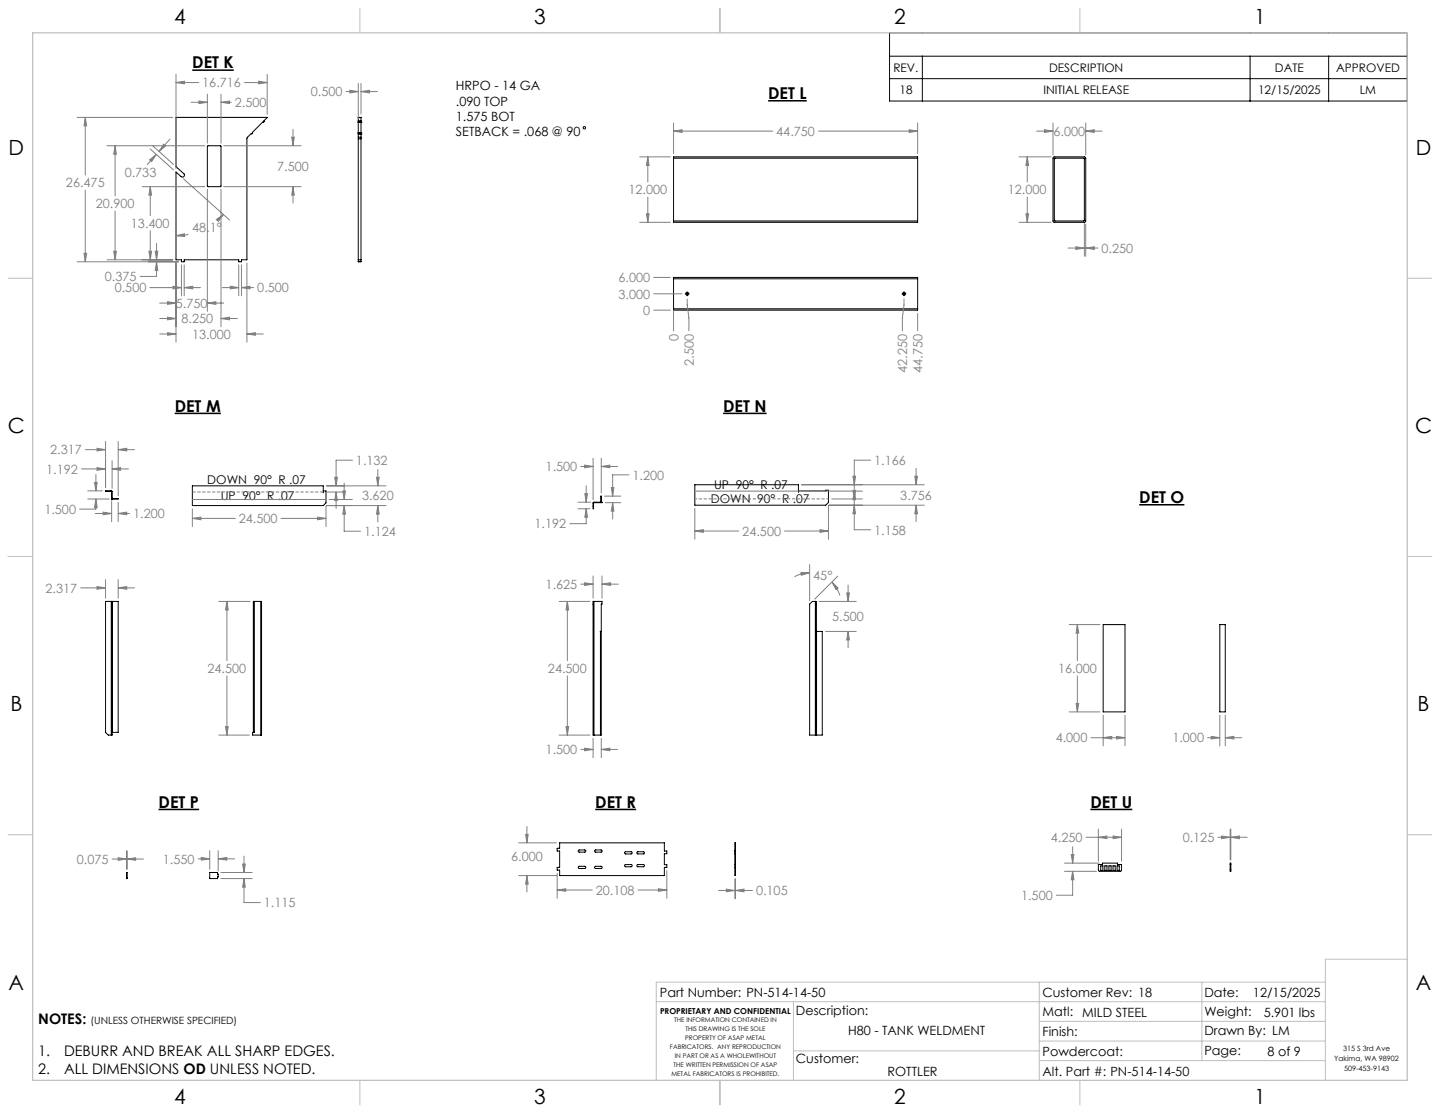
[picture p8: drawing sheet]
<svg xmlns="http://www.w3.org/2000/svg" width="559mm" height="432mm" viewBox="0 0 559 432" stroke-linecap="round" stroke-linejoin="round" font-family="sans-serif">
<g fill="none" stroke="#000" stroke-width=".39">
<path d="M345.2 12.7h200.9v26.5h-200.9zM345.2 21.8h200.9M345.2 30.5h200.9M357.9 21.8v17.4M485.1 21.8v17.4M515.6 21.8v17.4M68.3 45.5l35.4 .1-1.3 1.3 .1 .3-.3 .2-.2-.1-6.2 6.4v47.1h-2.1v.8h-1l-.1-.8h-21.1v.8h-1.1v-.8h-2.1v-34.1l2.3 2 .7-.2 .3-.4-.1-.6-3.2-2.8zM80.5 56.7h5.3v15.5l-.3 .2h-4.8l-.2-.2zM139 45.6h1.1M139 47.1v.1M139 47.4h.1M139 51.5v.1"/>
<path d="M139 51.9h.1M139 53.2v.6M139 47.4h1.1M139 51.9h1.1M139 46.9h1.1M139 45.6v1.5M139 47.2v4.3M139 51.6v1.6M139 53.8v47.7M139 47.2h1.1M139 47.1h1.1M139 51.4h1.1"/>
<path d="M139 51.6h1.1M139 51.5h1.1M139 53.2h1.1M139 53.8h1.1M140.1 47.1v.1M140.1 47.4h.1M140.1 51.5v.1M140.1 51.9h.1M140.1 53.2v.6M140.1 45.6v1.5M140.1 47.2v4.3M140.1 51.6v1.6"/>
<path d="M140.1 53.8v47.7M261.4 61.4v-.5h94.7v.5M261.4 61.4h94.7M261.4 61.4v24.3M356.1 61.4v24.3M408.8 61l12.1-.1 .4 .3v24.6l-.3 .4-11.9 .1-.4-.4zM409.2 61.5h11.6l-.1 24.2-11.5-.1zM261.4 85.7v.6h94.7v-.6M261.4 85.7h94.7M139 101.5h1.1M139 100.8h1.1M261.4 119.8v.5h94.7v-.5"/>
<path d="M261.4 108.2v-.6h94.7v.6M261.4 108.2v11.6M261.4 119.8h94.7M261.4 108.2h94.7M265.9 114h.3M266.5 114h.4M266.7 113.2v.4M266.7 113.8v.4M266.7 114.4v.4M267.1 114h.3M350 114h.4M350.6 114h.4"/>
<path d="M350.8 113.2v.4M350.8 113.8v.4M350.8 114.4v.4M351.2 114h.4M356.1 108.2v11.6M43.2 190.4l.3 .3M43.2 190.6l.1 .1M43.2 190.4v.2M43.2 190.4h-2.2l2.2 .2M43.3 190.7v3.2l.2-.3M43.3 190.7h.2M43.5 193.3l-.2 .1 .3 .2"/>
<path d="M43.5 193.3l.1 .2M43.5 190.7v2.6M43.6 193.5v.1M43.6 193.5h2.3l-2.3 .1M125.4 191.1h.1M125.5 190.5h1v4.6l-1.1 1h-50.8v-7.6h50.8v2.6M230.2 195.2v2.2l.1-2.2M230.2 195.2h.1M230.2 196.3h.1M230.5 194.8l-.3 .4M230.5 195l-.2 .2M230.5 194.8v.2"/>
<path d="M230.5 194.8h3.1l-3.1 .2M233.2 194.7l-.2 .1M233.2 194.7v-2.2l.1 2.2M233.2 194.7h.1M233.3 194.7v.1M309.8 190.9h.1M309.9 190.5h10.5v-.3h1.1v4.7l-1.1 1.1h-50.8v-7.9h40.2v2.8M43.2 233.3h.1M43.2 233.3h-2.2v50.8l1 1.1h1.2M43.2 233.3v51.9M43.3 233.3h.3M43.3 233.3v51.9"/>
<path d="M43.6 233.3h2.3v50.8h-2.3M43.6 233.3v50.8M98.5 233.3v50.8l.1-50.8M98.5 233.3h.1M98.5 233.3l-.2 50.8M98.6 233.3h2.6M101.2 233.3h.3v51.9h-.3M101.2 233.3v51.9M230.2 234.4h.1M230.3 233.3h.2M230.3 233.3v51.9M230.5 233.3h3.1v1.1h-.3v50.8h-.3"/>
<path d="M230.5 233.3v51.9M316.4 233.3h.1M316.4 233.3h-1.2l-1 1.1v50.8h2.2M316.4 233.3v51.9M316.5 233.3l.2 11.7M316.5 234.4h.2M316.5 233.3v51.9M232.9 245h.4h-.3v40.2M232.9 245h.1M316.5 245h.4M316.5 245h.1M316.5 245h.2"/>
<path d="M316.7 245h.1M316.9 245h2.2v40.2h-2.2M316.9 245v40.2M428.1 242.3h8.5v33.9h-8.5zM473.4 242.3h2.1v33.9h-2.1zM43.2 285.2h.1M43.6 284.1h-.3v1.1M98.7 284.2h-.7v1h3.2M98.7 284.1v.1M230.3 285.2h.2M230.5 285.2h2.5M316.4 285.2h.1"/>
<path d="M316.5 285.2h.4M81.4 338.5h3v.7h.3l-.3 1.7h-2.9zM217.2 327h40.6v3.2h1v1h-1v4.3h1v1h-1v3.2h-40.6v-2.1h-1v-1.1h1v-6.3h-1v-1.1h1zM224.6 329.8l2.4-.1 .3 .6-.3 .3h-2.4l-.2-.4zM224.6 336.2l2.4-.1 .3 .6-.3 .2h-2.4l-.2-.3zM230.9 329.8l2.4-.1 .4 .6-.3 .3h-2.4l-.3-.4zM230.9 336.2l2.4-.1 .4 .6-.3 .2h-2.4l-.3-.3zM242.5 335.6l2.5-.2 .3 .6-.3 .3h-2.3l-.3-.4zM242.5 330.6l2.5-.2 .3 .6-.3 .3h-2.3l-.3-.4zM247.2 335.6l2.6-.2 .3 .6-.3 .3h-2.3zM247.2 330.6l2.6-.2 .3 .6-.3 .3h-2.3l-.4-.4zM285.2 336.5h.2"/>
<path d="M285.2 330.2h.2M285.2 327h.2v12.7h-.2zM285.2 331.2h.2M285.2 335.5h.2M426.2 335.4h1.6v-.5h5.8v.5h1.6v2.2l-.4 .4h-8.1l-.5-.4zM427.1 335.9h.9v1.8h-.9zM428.7 335.9h.9v1.8h-.9zM430.3 335.9h.9v1.8h-.9zM431.9 335.9h.9v1.8h-.9zM433.5 335.9h.8v1.8h-.8zM477.4 337.5v.5h.2v-.5M477.4 335.4h.2"/>
<path d="M477.4 337.5v-2.6h.2v2.6M477.4 337.5h.2M49.1 340.7h.2M49.1 340.7v-2.2l.2 2.2"/>
<circle cx="226.8" cy="49.6" r=".47"/>
<circle cx="266.7" cy="114" r=".57"/>
<circle cx="350.8" cy="114" r=".57"/>
</g>
<path d="M74.6 27.2h16.1M298.1 39.1h15M67.8 160.4h17.9M280.6 160.4h16.9M442.1 195.8h17.5M61.5 314h15.8M231 314h15.9M423.1 314h16.3" fill="none" stroke="#000" stroke-width=".6"/>
<g fill="none" stroke="#808080" stroke-width=".39">
<path d="M68.3 32l3.3-.5v1zM68.3 28.9v36.6M68.3 32h8.8M74.1 39.7h6.4M77.2 39.2l3.3 .5-3.3 .5zM80.5 36.5v19M85.8 39.7l3.3-.5v1zM85.8 36.5v19M85.8 39.7h3.9M94.9 32h8.8M100.4 31.5l3.3 .5-3.3 .5zM103.7 28.9v15.4"/>
<path d="M134.3 35.5h4.7M135.7 35l3.3 .5-3.3 .6zM139 32.3v13.7M140.1 35.5l3.3-.5v1.1zM140.1 32.3v12M140.1 35.5h6.3M29.9 45.5h37.1M33.1 45.5l.5 3.3h-1zM33.1 45.5v22.4M41.5 56.6h38M44.7 56.6l.5 3.2h-1.1zM44.7 56.6v19.4"/>
<path d="M58.3 57.8l9 8.1M59.3 56.6l8 7.2M60.6 59.9l-3.5 3.9M63.5 56l.8 .6-2.6 2.1zM65.9 54l-4.2 4.7M86.8 56.6h30.1M113.2 53.2h1l-.5 3.4zM113.7 50.2v6.4M261.4 50.9l3.3-.6v1.1zM261.4 47.7v11.9M261.4 50.9h38.5M317.6 50.9h38.5"/>
<path d="M352.8 50.3l3.3 .6-3.3 .5zM356.1 47.7v11.9M402.3 50.9h6.3M405.3 50.3l3.3 .6-3.3 .5zM408.6 47.7v12.4M421.3 50.9l3.3-.6v1.1zM421.3 50.9h6.4M421.3 47.7v12.4M33.1 73.8v27.8M55.1 72.4h24.4M58.1 62l2.5-2.1-1.8 2.8zM58.3 72.4l.5 3.3h-1z"/>
<path d="M58.3 72.4v11.2M71.2 69.4l17.8 15.9M80.5 73.4v47.4M85.8 73.4v53.4M86.8 72.4h30.1M113.7 72.4l.5 3.3h-1zM113.7 72.4v6.4M248.2 60.9h11.9M251.4 60.9l.5 3.3h-1zM251.4 60.9v9.7M251.4 76.5v9.8M395.5 60.9h12.4"/>
<path d="M398.6 60.9l.5 3.3h-1zM398.6 60.9v9.7M398.6 76.5v9.8M32.6 98.3h1l-.5 3.3zM44.1 97.5h1.1l-.5 3.3zM44.7 81.9v18.9M57.8 97.5h1l-.5 3.3zM58.3 89.5v11.3M60.2 97.5h1l-.5 3.3zM60.7 94.4v6.4M68.3 91.4l3.3-.7v1zM73.2 90.9l-4.9 .5"/>
<path d="M84 85.2l2.7-2-2 2.7zM86.7 83.2l-2.2 2.2M248.2 86.3h11.9M250.9 82.9h1l-.5 3.4zM395.5 86.3h12.4M398.1 82.9h1l-.5 3.4zM414.4 96.2h6.4M417.5 95.7l3.3 .5-3.3 .6zM420.8 86.7v12.7M421.3 96.2l3.3-.5v1.1zM421.3 87v12.4M421.3 96.2h4.8"/>
<path d="M29.9 101.6h39.3M41.5 100.8h25.5M58.2 111.6h12.2M60.7 101.6l.5 3.3h-1zM60.7 101.6v5.6h-6.3M61.9 117.6h6.4M65 117.1l3.3 .5-3.3 .5zM67.1 111.1l3.3 .5-3.3 .5zM68.3 102.1v30.7M70.4 102.8v12M71.5 111.6l3.3-.5v1zM71.5 102.8v12"/>
<path d="M71.5 111.6h6.3M80.5 117.6l3.3-.5v1zM80.5 117.6h6.3M86.3 111.6h6.3M89.4 111.1l3.2 .5-3.2 .5zM92.6 102.8v12M93.7 111.6l3.3-.5v1zM93.7 111.6h4.8M93.7 102.8v12M95.8 102.1v30.7M253.7 114h10.9M253.7 107.6h6.4"/>
<path d="M266.7 116v2.3l.6 5v5M350.8 116v2.3l-.6 5v5M61.9 123.6h6.4M61.9 129.6h6.4M65 123l3.3 .6-3.3 .5zM65 129.1l3.3 .5-3.3 .5zM85.8 123.6l3.3-.6v1.1zM85.8 123.6h6.3M95.8 129.6l3.3-.5v1zM95.8 129.6h6.4M253.7 120.3h6.4M261.4 120.3v8"/>
<path d="M356.1 121.6v6.7M33.1 174.4h7.9M37.6 173.9l3.4 .5-3.4 .5zM41 171.3v17.9M43.5 178.8v10.7M45.9 174.4l3.3-.5v1zM45.9 171.3v21M45.9 174.4h6.3M136.8 178.5h-6.4v10M230.2 177.8v16.1M233.3 177.8v13.4M337.9 178.5h-6.4v27h6.4"/>
<path d="M31.6 181.9h9.4M34 190.4h5.7M34 193.6h8.4M36.7 187.1h1l-.5 3.3zM37 199.2h6.3M37.2 193.6l.5 3.3h-1zM37.2 193.6v3.9h-6.3M37.2 184.1v6.3M37.6 181.4l3.4 .5-3.4 .6zM40 198.7l3.3 .5-3.3 .5zM43.3 194.6v7.8M43.5 181.9l3.3-.5v1.1z"/>
<path d="M43.5 181.9h6.3M45.9 199.2l3.3-.5v1zM45.9 194.9v7.5M45.9 199.2h4.4M74.6 193.8h51.9M74.6 197.4v6.9M126.5 196.4v7.9M126.7 188.5h23.1M126.7 196.1h23.1M126.7 190.9h6.9M127.8 193.8h8.9M129.9 185.2h1l-.5 3.3z"/>
<path d="M130.4 190.9l.5 3.3h-1zM130.4 190.9v6.3M133 190.5h1.1l-.5 3.3zM133.6 196.1l.5 3.4h-1.1zM133.6 196.1v10h6.3M133.6 187.4v6.4M146.1 185.2h1l-.5 3.3zM146.6 196.1l.5 3.4h-1zM146.6 182.1v6.4M146.6 196.1v6.4M224.3 194.8h4.9M224.3 197.4h4.6"/>
<path d="M225.4 181h4.8M226.9 180.4l3.3 .6-3.3 .5zM226.9 191.5h1.1l-.5 3.3zM227.5 197.4l.5 3.3h-1.1zM227.5 197.4v5.8h-6.4M227.5 188.5v6.3M233.3 181l3.3-.6v1.1zM233.3 181h6.4M234.6 192.5h6.3M234.9 195h6M237.2 189.2h1l-.5 3.3zM237.7 195l.5 3.3h-1z"/>
<path d="M237.7 195v6.4M244.1 184.2h-6.4v8.3M269.6 197.3v11.9M269.6 190.5h40.2M311.1 188.1h47.6M311.1 190.5h23.6M321.5 196.2v13M321.7 196h37M322.8 193.6h11.9M331 190.3h1l-.5 3.3zM331 184.7h1l-.5 3.4zM331.5 196l.5 3.3h-1z"/>
<path d="M331.5 190.5l.5 3.4h-1zM355 184.7h1l-.5 3.4zM355.5 196l.5 3.3h-1zM355.5 181.7v6.4M355.5 196v6.4M74.6 201.1l3.4-.5v1zM74.6 201.1h16.7M109.1 201.1h17.4M123.2 200.6l3.3 .5-3.3 .5zM269.6 206l3.3-.5v1zM269.6 206h17.1M304.4 206h17.1"/>
<path d="M314.2 219v14.1M318.2 205.5l3.3 .5-3.3 .5zM31.3 228.1h9.7M37.6 227.6l3.4 .5-3.4 .5zM41 224.9v7.2M45.9 228.1l3.3-.5v1zM45.9 224.9v7.2M45.9 228.1h6.3M84.9 233.3h12.1M88.1 233.3l.4 3.3h-1zM88.1 233.3v23M217 233.3h11.9"/>
<path d="M220.2 233.3l.5 3.3h-1.1zM220.2 233.3v23M225.4 226.6h4.8M226.9 226.1l3.3 .5-3.3 .5zM230.2 223.4v8.7M233.6 226.6l3.3-.5v1zM233.6 223.4v8.7M233.6 226.6h6.4M310.8 222.1l3.4 .1-3.2 1zM314.2 222.2l-3.1 .4-2.8 1.2M317.8 233.3h14.5M322.8 225.8l2.4 2.3-.8 .6z"/>
<path d="M322.8 225.8l1.9 2.4 1.2 2.8M325 223.6l-8.8 8.8M328.6 230h1l-.5 3.3zM329.1 227v6.3M320.4 245h11.9M329.1 245l.5 3.3h-1zM329.1 245v6.3M414.9 242.3h11.9M418.1 242.3l.5 3.3h-1zM418.1 242.3v14M88.1 262.2v23M220.2 262.2v23"/>
<path d="M414.9 276.2h11.9M417.6 272.9h1l-.5 3.3zM418.1 262.2v14M428.1 277.5v11.9M436.6 277.5v11.9M473.4 277.5v11.9M475.5 277.5v11.9M84.9 285.2h11.9M87.5 281.9h1l-.4 3.3zM217 285.2h11.9M219.6 281.9h1.1l-.5 3.3zM225.4 290.8h4.8"/>
<path d="M226.9 290.3l3.3 .5-3.3 .5zM230.2 286.5v7.4M233.3 290.8l3.3-.5v1zM233.3 286.5v7.4M233.3 290.8h6.4M423.3 286.2h13.3M428.1 286.2l3.3-.5v1zM433.2 285.7l3.4 .5-3.4 .5zM468.6 286.2h4.8M470 285.7l3.4 .5-3.4 .5zM475.5 286.2l3.3-.5v1zM475.5 286.2h6.3"/>
<path d="M43.5 333.3h5.6M45.9 332.8l3.2 .5-3.2 .5zM49.1 330.1v7.1M49.3 333.3l3.3-.5v1zM49.3 330.1v7.1M49.3 333.3h6.4M76.9 333.2h4.5M78.1 332.7l3.3 .5-3.3 .5zM81.4 330v7.2M84.7 333.2l3.3-.5v1zM84.7 333.2h6.3M84.7 330v7.9"/>
<path d="M85.7 338.5h12.2M94.2 335.2h1l-.5 3.3zM94.7 332.1v6.4M201.3 339.7h14.6M201.3 327h14.6M204 323.7h1l-.5 3.3zM204.5 339.7l.5 3.3h-1zM204.5 320.6v6.4M204.5 339.7v6.3M216.2 338.8v9.7M258.8 337.8v10.7M413.1 334.9h13.4"/>
<path d="M413.1 338h12.4M415.7 331.5h1l-.5 3.4zM416.2 338l.5 3.3h-1zM416.2 338v9.3h-6.3M416.2 328.5v6.4M421.5 324.8h13.7M426.2 324.8l3.3-.5v1.1zM426.2 321.7v12.4M431.9 324.3l3.3 .5-3.3 .6zM435.2 321.7v12.4M472.6 324.8h4.8M474.1 324.3l3.3 .5-3.3 .6z"/>
<path d="M477.4 321.7v11.9M477.6 324.8l3.3-.5v1.1zM477.6 324.8h6.4M477.6 321.7v11.9M85.7 340.9h12.2M94.7 340.9l.5 3.3h-1zM94.7 340.9v9.3h6.3M216.2 345.3l3.3-.5v1zM216.2 345.3h13.6M247.6 345.3h11.2M255.5 344.8l3.3 .5-3.3 .5zM278.8 345.5h6.4"/>
<path d="M281.9 344.9l3.3 .6-3.3 .5zM285.2 341v7.7M285.4 345.5l3.3-.6v1.1zM285.4 341v7.7M285.4 345.5h6.6"/>
</g>
<path d="M125.5 190.9h-50.8" fill="none" stroke="#808080" stroke-width=".39" stroke-dasharray="1.3 .6" stroke-linecap="butt"/>
<path d="M269.7 193.5h51.8" fill="none" stroke="#808080" stroke-width=".39" stroke-dasharray="1.3 .6" stroke-dashoffset=".4" stroke-linecap="butt"/>
<g fill="none" stroke="#c0c0c0" stroke-width=".39">
<path d="M139.7 3.2v9.5M279.4 3.2v9.5M419.1 3.2v9.5M3.1 107.9h9.6M546.1 107.9h9.5M3.1 215.9h9.6M546.1 215.9h9.5M3.1 323.8h9.6M546.1 323.8h9.5M546.1 372.1h-31.8v47M254.7 388.6h259.6M307.9 388.6v30.5"/>
<path d="M403.3 381v38.1M403.3 396.2h111M466.4 381v30.5M514.3 381h-259.6v38.1M139.7 419.1v9.6M279.4 419.1v9.6M307.9 407.7h95.4M403.3 403.9h111M403.3 411.5h111M419.1 419.1v9.6"/>
</g>
<path d="M12.7 12.7h533.4v406.4h-533.4z" fill="none" stroke="#c0c0c0" stroke-width=".5"/>
<g fill="#808080">
<path d="M33.1 45.5l.5 3.3h-1zM32.6 98.3h1l-.5 3.3zM68.3 32l3.3-.5v1zM100.4 31.5l3.3 .5-3.3 .5zM113.2 53.2h1l-.5 3.4zM113.7 72.4l.5 3.3h-1zM77.2 39.2l3.3 .5-3.3 .5zM85.8 39.7l3.3-.5v1zM68.3 91.4l3.3-.7v1zM84 85.2l2.7-2-2 2.7zM63.5 56l.8 .6-2.6 2.1zM58.1 62l2.5-2.1-1.8 2.8zM67.1 111.1l3.3 .5-3.3 .5zM71.5 111.6l3.3-.5v1zM60.7 101.6l.5 3.3h-1zM60.2 97.5h1l-.5 3.3zM57.8 97.5h1l-.5 3.3zM58.3 72.4l.5 3.3h-1zM44.1 97.5h1.1l-.5 3.3zM44.7 56.6l.5 3.2h-1.1zM65 117.1l3.3 .5-3.3 .5zM80.5 117.6l3.3-.5v1zM65 123l3.3 .6-3.3 .5zM85.8 123.6l3.3-.6v1.1zM89.4 111.1l3.2 .5-3.2 .5zM93.7 111.6l3.3-.5v1zM95.8 129.6l3.3-.5v1zM65 129.1l3.3 .5-3.3 .5zM135.7 35l3.3 .5-3.3 .6zM140.1 35.5l3.3-.5v1.1zM352.8 50.3l3.3 .6-3.3 .5zM261.4 50.9l3.3-.6v1.1zM251.4 60.9l.5 3.3h-1zM250.9 82.9h1l-.5 3.4zM405.3 50.3l3.3 .6-3.3 .5zM421.3 50.9l3.3-.6v1.1zM398.6 60.9l.5 3.3h-1zM398.1 82.9h1l-.5 3.4zM417.5 95.7l3.3 .5-3.3 .6zM421.3 96.2l3.3-.5v1.1zM45.9 228.1l3.3-.5v1zM37.6 227.6l3.4 .5-3.4 .5zM88.1 233.3l.4 3.3h-1zM87.5 281.9h1l-.4 3.3zM43.5 181.9l3.3-.5v1.1zM37.6 181.4l3.4 .5-3.4 .6zM36.7 187.1h1l-.5 3.3zM37.2 193.6l.5 3.3h-1zM40 198.7l3.3 .5-3.3 .5zM45.9 199.2l3.3-.5v1zM37.6 173.9l3.4 .5-3.4 .5zM45.9 174.4l3.3-.5v1zM146.1 185.2h1l-.5 3.3zM146.6 196.1l.5 3.4h-1zM130.4 190.9l.5 3.3h-1zM129.9 185.2h1l-.5 3.3zM133 190.5h1.1l-.5 3.3zM133.6 196.1l.5 3.4h-1.1zM123.2 200.6l3.3 .5-3.3 .5zM74.6 201.1l3.4-.5v1zM329.1 245l.5 3.3h-1zM328.6 230h1l-.5 3.3zM322.8 225.8l2.4 2.3-.8 .6zM310.8 222.1l3.4 .1-3.2 1zM226.9 191.5h1.1l-.5 3.3zM227.5 197.4l.5 3.3h-1.1zM226.9 180.4l3.3 .6-3.3 .5zM233.3 181l3.3-.6v1.1zM237.2 189.2h1l-.5 3.3zM237.7 195l.5 3.3h-1zM269.6 206l3.3-.5v1zM318.2 205.5l3.3 .5-3.3 .5zM355.5 196l.5 3.3h-1zM355 184.7h1l-.5 3.4zM331 190.3h1l-.5 3.3zM331.5 196l.5 3.3h-1zM331.5 190.5l.5 3.4h-1zM331 184.7h1l-.5 3.4zM470 285.7l3.4 .5-3.4 .5zM475.5 286.2l3.3-.5v1zM45.9 332.8l3.2 .5-3.2 .5zM49.3 333.3l3.3-.5v1zM78.1 332.7l3.3 .5-3.3 .5zM84.7 333.2l3.3-.5v1zM94.2 335.2h1l-.5 3.3zM94.7 340.9l.5 3.3h-1zM216.2 345.3l3.3-.5v1zM255.5 344.8l3.3 .5-3.3 .5zM204.5 339.7l.5 3.3h-1zM204 323.7h1l-.5 3.3zM281.9 344.9l3.3 .6-3.3 .5zM285.4 345.5l3.3-.6v1.1zM415.7 331.5h1l-.5 3.4zM416.2 338l.5 3.3h-1zM426.2 324.8l3.3-.5v1.1zM431.9 324.3l3.3 .5-3.3 .6zM474.1 324.3l3.3 .5-3.3 .6zM477.6 324.8l3.3-.5v1.1z"/>
<path d="M219.6 281.9h1.1l-.5 3.3zM220.2 233.3l.5 3.3h-1.1zM226.9 290.3l3.3 .5-3.3 .5zM233.3 290.8l3.3-.5v1zM233.6 226.6l3.3-.5v1zM226.9 226.1l3.3 .5-3.3 .5zM418.1 242.3l.5 3.3h-1zM417.6 272.9h1l-.5 3.3zM428.1 286.2l3.3-.5v1zM433.2 285.7l3.4 .5-3.4 .5z"/>
</g>
<g font-size="8.1">
<text x="67.6" y="9.3">4</text>
<text x="207.3" y="9.3">3</text>
<text x="347" y="9.3">2</text>
<text x="486.7" y="9.3">1</text>
<text x="3.3" y="60.1">D</text>
<text x="549.4" y="60.1">D</text>
<text x="3" y="168">C</text>
<text x="549.1" y="168">C</text>
<text x="4" y="276">B</text>
<text x="550.1" y="276">B</text>
<text x="3.3" y="383.9">A</text>
<text x="549.4" y="383.9">A</text>
<text x="67.6" y="428.4">4</text>
<text x="207.3" y="428.4">3</text>
<text x="347" y="428.4">2</text>
<text x="486.7" y="428.4">1</text>
</g>
<g font-size="6.3">
<text x="74.6" y="26.5">DET K</text>
<text x="298.1" y="38.4">DET L</text>
<text x="67.8" y="159.7">DET M</text>
<text x="280.6" y="159.7">DET N</text>
<text x="442.1" y="195.2">DET O</text>
<text x="61.5" y="313.3">DET P</text>
<text x="231" y="313.3">DET R</text>
<text x="423.1" y="313.3">DET U</text>
</g>
<g font-size="5.6">
<text x="14.8" y="397.3">NOTES:</text>
<text x="14.8" y="409.9">1.</text>
<text x="24.8" y="409.9">DEBURR AND BREAK ALL SHARP EDGES.</text>
<text x="14.8" y="416.5">2.</text>
<text x="24.8" y="416.5">ALL DIMENSIONS OD UNLESS NOTED.</text>
</g>
<g font-size="4.9" fill="#808080">
<text x="78.5" y="33.9">16.716</text>
<text x="91.1" y="41.5">2.500</text>
<text x="120.6" y="37.4">0.500</text>
<text x="301.2" y="52.7">44.750</text>
<text x="408.8" y="52.7">6.000</text>
<text x="48.4" y="68.6">0.733</text>
<text x="107.6" y="66.3">7.500</text>
<text x="25.6" y="72.7">26.475</text>
<text x="243.9" y="75.4">12.000</text>
<text x="391.1" y="75.4">12.000</text>
<text x="37.1" y="80.8">20.900</text>
<text x="50.8" y="88.4">13.400</text>
<text x="74.5" y="90.2">48.1°</text>
<text x="427.5" y="98.1">0.250</text>
<text x="40.7" y="109.1">0.375</text>
<text x="44.5" y="113.4">0.500</text>
<text x="99.9" y="113.4">0.500</text>
<text x="240" y="109.5">6.000</text>
<text x="68.3" y="119.4">5.750</text>
<text x="240" y="115.8">3.000</text>
<text x="70.4" y="125.4">8.250</text>
<text x="249.6" y="122.2">0</text>
<text x="74.6" y="131.4">13.000</text>
<text x="263.3" y="132.4" transform="rotate(-90 263.3 132.4)">0</text>
<text x="269.2" y="142" transform="rotate(-90 269.2 142)">2.500</text>
<text x="352" y="144.7" transform="rotate(-90 352 144.7)">42.250</text>
<text x="358" y="144.7" transform="rotate(-90 358 144.7)">44.750</text>
<text x="19.5" y="176.3">2.317</text>
<text x="18" y="183.8">1.192</text>
<text x="138.1" y="180.4">1.132</text>
<text x="211.7" y="182.8">1.500</text>
<text x="339.2" y="180.4">1.166</text>
<text x="245.5" y="186.1">1.200</text>
<text x="140.5" y="194">3.620</text>
<text x="349.4" y="193.9">3.756</text>
<text x="17.2" y="199.4">1.500</text>
<text x="51.7" y="201.1">1.200</text>
<text x="92.7" y="203">24.500</text>
<text x="141.3" y="207.9">1.124</text>
<text x="207.4" y="205">1.192</text>
<text x="288.1" y="207.9">24.500</text>
<text x="339.2" y="207.4">1.158</text>
<text x="315.6" y="225.2">45°</text>
<text x="17.7" y="229.9">2.317</text>
<text x="211.7" y="228.5">1.625</text>
<text x="323" y="241">5.500</text>
<text x="80.5" y="261.1">24.500</text>
<text x="212.7" y="261.1">24.500</text>
<text x="410.6" y="261.1">16.000</text>
<text x="211.7" y="292.6">1.500</text>
<text x="409.7" y="288.1">4.000</text>
<text x="454.9" y="288.1">1.000</text>
<text x="407.8" y="326.7">4.250</text>
<text x="458.9" y="326.7">0.125</text>
<text x="29.9" y="335.1">0.075</text>
<text x="63.2" y="335">1.550</text>
<text x="198.3" y="334">6.000</text>
<text x="231.2" y="347.2">20.108</text>
<text x="293.4" y="347.3">0.105</text>
<text x="102.4" y="352">1.115</text>
<text x="396.2" y="349.2">1.500</text>
</g>
<g font-size="4.9">
<text x="176.9" y="35">HRPO - 14 GA</text>
<text x="176.9" y="41">.090 TOP</text>
<text x="176.9" y="46.9">1.575 BOT</text>
<text x="176.9" y="52.8">SETBACK = .068 @ 90</text>
<text x="256.1" y="386.9">Part Number: PN-514-14-50</text>
<text x="404.6" y="386.8">Customer Rev: 18</text>
<text x="467.4" y="386.7">Date:</text>
<text x="486.2" y="386.7">12/15/2025</text>
<text x="308.9" y="393.8">Description:</text>
<text x="404.6" y="394.3">Matl:</text>
<text x="420" y="394.5">MILD STEEL</text>
<text x="467.4" y="394">Weight:</text>
<text x="490.4" y="394.5">5.901 lbs</text>
<text x="329.1" y="401.4">H80 - TANK WELDMENT</text>
<text x="404.6" y="401.9">Finish:</text>
<text x="467.4" y="401.7">Drawn By: LM</text>
<text x="308.9" y="412.4">Customer:</text>
<text x="404.6" y="409.6">Powdercoat:</text>
<text x="467.4" y="409.4">Page:</text>
<text x="491.8" y="409.6">8 of 9</text>
<text x="344.4" y="417.4">ROTTLER</text>
<text x="404.6" y="417.4">Alt. Part #: PN-514-14-50</text>
</g>
<g font-size="4.7">
<text x="80.4" y="187.9">DOWN 90° R .07</text>
<text x="277.1" y="189.6">UP 90° R .07</text>
<text x="85.6" y="193.9">UP 90° R .07</text>
<text x="275.8" y="195.3">DOWN 90° R .07</text>
</g>
<g font-size="4.6">
<text x="346.7" y="27.9">REV.</text>
<text x="407.1" y="27.9">DESCRIPTION</text>
<text x="494.8" y="27.9">DATE</text>
<text x="518.5" y="27.9">APPROVED</text>
<text x="349" y="36.6">18</text>
<text x="404.9" y="36.6">INITIAL RELEASE</text>
<text x="488.2" y="36.6">12/15/2025</text>
<text x="527.7" y="36.6">LM</text>
</g>
<text font-size="3.9" x="35.1" y="397.3">(UNLESS OTHERWISE SPECIFIED)</text>
<text font-size="3.2" x="256.1" y="393.4">PROPRIETARY AND CONFIDENTIAL</text>
<g font-size="2.8">
<text x="521.2" y="407.7">315 S 3rd Ave</text>
<text x="517.8" y="411.5">Yakima, WA 98902</text>
<text x="521.6" y="415.3">509-453-9143</text>
</g>
<g font-size="2.5">
<text x="261.6" y="396.5">THE INFORMATION CONTAINED IN</text>
<text x="266" y="399.9">THIS DRAWING IS THE SOLE</text>
<text x="260" y="406.9">FABRICATORS. ANY REPRODUCTION</text>
<text x="265.9" y="403.4">PROPERTY OF ASAP METAL</text>
<text x="261.4" y="413.8">THE WRITTEN PERMISSION OF ASAP</text>
<text x="261.8" y="410.4">IN PART OR AS A WHOLEWITHOUT</text>
<text x="260.5" y="417.3">METAL FABRICATORS IS PROHIBITED.</text>
</g>
</svg>
